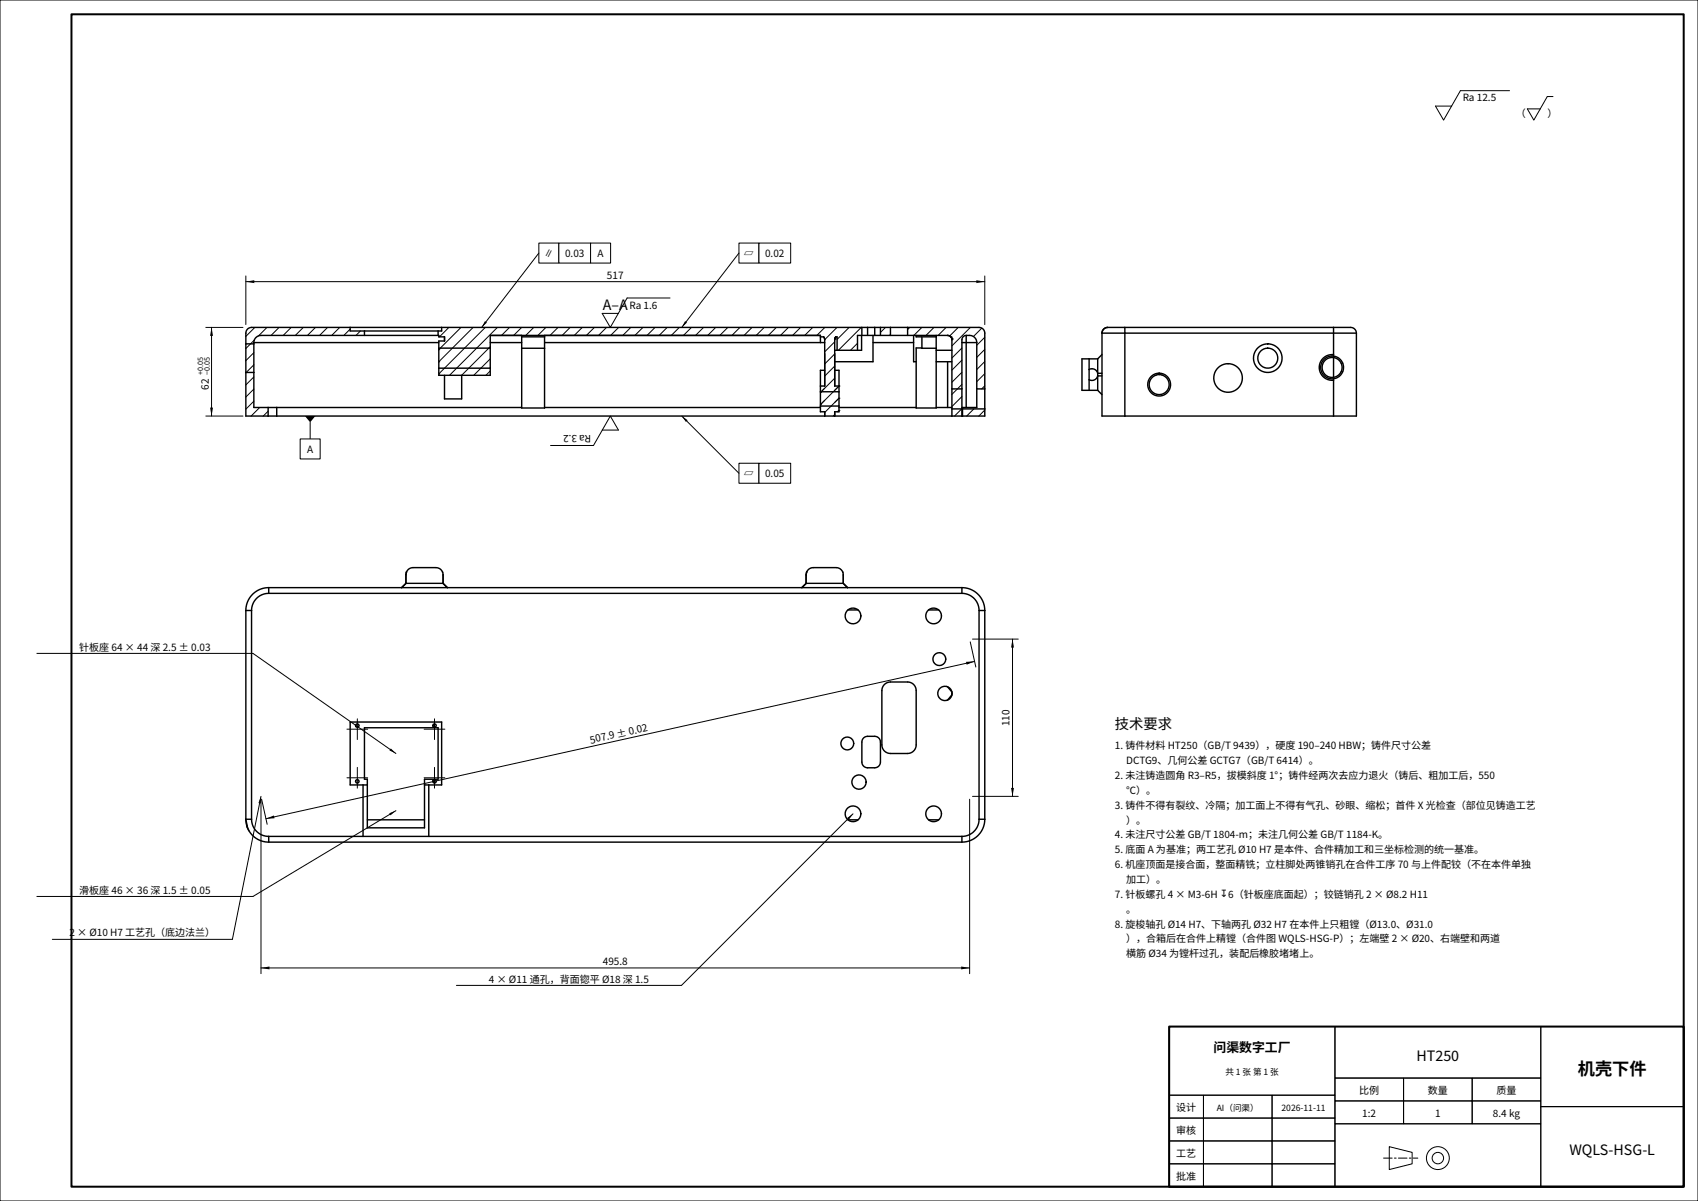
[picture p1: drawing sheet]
<svg xmlns="http://www.w3.org/2000/svg" width="594mm" height="420mm" viewBox="0 0 594 420" stroke-linecap="round" stroke-linejoin="round" font-family="sans-serif">
<path d="M0 0h594v420h-594z" fill="#fff" stroke="#000" stroke-width=".35"/>
<path d="M25 5h564v410h-564zM409 359h180v56h-180z" fill="none" stroke="#000" stroke-width=".7"/>
<g fill="none" stroke="#000" stroke-width=".35">
<path d="M86 96.5v17M86 98.5h258.5M344.5 96.5v17M72 114.5h13M74 114.5v31M153.5 122.3h.1M153.5 126.5h.1M153.5 130.8h.1M287 137.3h.1M293.5 135h.1M293.5 139.2h.1M72 145.5h13"/>
<path d="M108.5 147.7v5.8M287 141.5h.1M293.5 143.5h.1M409 359h58v24h-58zM467 359h72v18h-72zM539 359h50v28h-50zM467 377h24v8h-24zM491 377h24v8h-24zM515 377h24v8h-24zM409 383h12v8h-12zM409 391h12v8h-12zM409 399h12v8h-12z"/>
<path d="M421 383h24v8h-24zM421 391h24v8h-24zM421 399h24v8h-24zM445 383h22v8h-22zM445 391h22v8h-22zM445 399h22v8h-22zM467 385h24v8h-24zM467 393h72v22h-72zM491 385h24v8h-24zM515 385h24v8h-24zM539 387h50v28h-50zM409 407h12v8h-12z"/>
<path d="M421 407h24v8h-24zM445 407h22v8h-22zM486 401l8 2v4l-8 2z"/>
<circle cx="503" cy="405" r="4"/>
<circle cx="503" cy="405" r="2"/>
</g>
<path d="M484 405h12" fill="none" stroke="#000" stroke-width=".35" stroke-dasharray="3 .8 .6 .8"/>
<g fill="#000" stroke="#000" stroke-width=".35">
<path d="M89.1 114.5l-3.1 3.1zM90.4 117.5l3-3zM94.8 117.3l2.8-2.8zM101.9 114.5l-2.8 2.8zM103.3 117.3l2.8-2.8zM110.4 114.5l-2.8 2.8zM114.6 114.5l-2.8 2.8zM116 117.3l2.8-2.8zM122.5 115.1l-2.2 2.2zM124.5 117.3l1.6-1.6zM157 114.5l-3.3 3.3zM175.4 117.3l2.8-2.8z"/>
<path d="M182.5 114.5l-2.8 2.8zM183.9 117.3l2.8-2.8zM191 114.5l-2.8 2.8zM195.2 114.5l-2.8 2.8zM196.7 117.3l2.8-2.8zM203.7 114.5l-2.8 2.8zM207.9 114.5l-2.8 2.8zM209.4 117.3l2.8-2.8zM216.4 114.5l-2.8 2.8zM217.9 117.3l2.8-2.8zM222.1 117.3l2.8-2.8zM229.2 114.5l-2.8 2.8z"/>
<path d="M230.6 117.3l2.8-2.8zM237.6 114.5l-2.8 2.8zM241.9 114.5l-2.8 2.8zM243.3 117.3l2.8-2.8zM250.4 114.5l-2.8 2.8zM254.6 114.5l-2.8 2.8zM256.1 117.3l2.8-2.8zM263.1 114.5l-2.8 2.8zM264.5 117.3l2.8-2.8zM271.6 114.5l-2.8 2.8zM275.8 114.5l-2.8 2.8zM277.3 117.3l2.8-2.8z"/>
<path d="M284.3 114.5l-2.8 2.8zM288.6 114.5l-2.8 2.8zM292.8 114.5l-4.3 4.3zM292.8 118.7l4.2-4.2zM308 116.3l1.8-1.8zM311.2 117.3l.3-.3zM317.5 115.2l.7-.7zM322.5 114.5l-2.8 2.8zM323.9 117.3l2.8-2.8zM331 114.5l-2.8 2.8zM335.2 114.5l-3 3zM340.5 117.7l3-2.9z"/>
<path d="M86.1 130.2l-.1 .2zM86 134.6l2.8-2.8zM86 138.9l2.8-2.8zM86 121.9l1.6-1.6zM88.8 123.3l-2.8 2.8zM86.1 130.2l2.7-2.6zM89 118.9l-1.4 1.4zM153.5 130.8l2-2zM153.5 122.3l.5-.6zM153.5 126.5l4.8-4.8zM161.3 114.5l-7.3 7.2zM162.5 121.7l-7 7.1z"/>
<path d="M157.2 131.2l2.6-2.4zM158.3 121.7l7.2-7.2zM166.7 121.7l-6.9 7.1zM161.5 131.2l2.5-2.4zM162.5 121.7l7.3-7.2zM164 128.8l7-7.1zM165.7 131.2l2.5-2.4zM166.7 121.7l7.3-7.2zM168.2 128.8l3.3-3.3zM170 131.2l1.5-1.5zM171 121.7l.5-.5zM287 137.3l1.5-1.5z"/>
<path d="M287 137.3l.3-.3zM292 132.3l-4.7 4.7zM288.5 123l3.5-3.5zM288.5 127.3l3.5-3.5zM292 128l-3.5 3.5zM293.5 135l-2 2zM293.5 135l-1.5 1.5zM293.3 122.5l8-8zM297.5 122.5l2.5-2.4zM333 137.9l1.9-1.9zM339.5 114.5l-6.5 6.5zM333 125.2l3.5-3.5z"/>
<path d="M333 129.4l3.5-3.5zM336.5 130.2l-3.5 3.5zM336.5 134.4l-1.6 1.6zM344.5 117.9l-2.8 2.8zM341.7 125l2.8-2.8zM341.7 129.2l2.8-2.8zM341.7 133.5l2.8-2.8zM344.5 134.9l-1.1 1.1zM86 143.1l2.8-2.8zM87.8 145.5l3-3zM92.1 145.5l1.7-1.7zM287 141.5l1.5-1.5z"/>
<path d="M287 141.5l4.5-4.5zM288.5 144.2l2.2-2.2zM290.7 142l2.8-2.8zM292 145l-.5 .5zM292 140.7l1.5-1.5zM293 144l.5-.5zM336.5 138.7l-3.5 3.5zM333.9 145.5l2.5-2.5zM338.2 145.5l2.5-2.5zM344.5 143.4l-2.1 2.1z"/>
</g>
<g fill="none" stroke="#000" stroke-width=".5">
<path d="M86.8 114.9l1.2-.4h254.9l1.2 .8 .4 1.2v29h-258.5v-29l.2-.9zM88.8 119.8a2.5 2.5 0 0 1 2.5-2.5h62.2v.5h2v1.4h-2v12h18v-13.9h115.5v2.5M88.8 119.8v22.7h93.7M88.8 119.8h64.7M122.5 114.5v1.2h32v-1.2M127.5 115.7v1.6M153.3 115.7v1.6M171.5 119.8h11M182.5 117.8h8M182.5 117.3v25.4h8v-25.4M190.5 119.8h98M287 117.8h1.1l.4 1v16.2h-1.5"/>
<path d="M292 118.8v16.2h1.5M292 118.6h.1M292.1 118.4l-.1 .1M292.1 118.2h.1M292.4 117.8l-.4 1M292.4 117.8l-.2 .3M292.4 117.8h.4v4.7M301.4 117.3v5.2h-9.4M301.5 114.5v2.8M303.5 114.5v2.8M305.4 117.3v9.2h-13.4M305.4 119.8h14.2"/>
<path d="M306 114.5v2.8M308 114.5v2.8M311.5 114.5v2.8M317.5 114.5v2.8M319.6 117.3v9.2h.9M320.5 117.3v.5h7M322.5 117.8v4h5M327.5 117.3v25.4h-7v-21h2M331.8 117.3h.1M331.9 117.4h.1M332.1 117.4l.1 .1M332.3 117.5l.1 .1"/>
<path d="M332.5 117.7h.1M332.6 117.8l.1 .1M332.8 118h.1M332.9 118.2v.1M332.9 118.4h.1M333 118.5v.1M333 118.7v26.8M333 118.7v.1M333 118.8l-.4-1.1-1-.4h-31.6v5.2M336.5 119.8h5.2M338 117.3l-1.1 .4-.4 1.1v26.7M338 117.3a2.81 2.81 0 0 1 3.7 2.5"/>
<path d="M338 117.3v25.2M341.7 119.8v22.7h-5.2M385.5 116.5l.4-1.2 .7-.6 .9-.2h85l.9 .2 .7 .6 .4 1.2M385.5 116.5v29h89v-29M385.5 116.5h89M393.5 114.5v31M466.5 114.5v31M86 130.2h2.8M86 120.3h2.8M153.5 128.8h18M153.5 121.7h18M155.5 131.2v8.3h6v-8.3"/>
<path d="M182.5 121.8h8M287 137h6.5M288.5 129.5h-1.5v14.5h1.5v1.5M292 129.5h1.5v14.5h-1.5v1.5M327.5 126.5h5.5M327.5 122.5h5.5M331.5 126.5v16M333 136h3.5M341.7 136h2.8M381 129.2a2.05 2.05 0 0 1 3 1.3h1.5M381 125.5v11M384 136.5l1.5 1.5"/>
<path d="M384 125.5v11M384 125.5h-5.5v11h5.5M385.5 131.4h-1.5a2.05 2.05 0 0 1-3 1.4M385.5 124l-1.5 1.5M466.5 124a4.5 4.5 0 0 0-5 4.5 4.5 4.5 0 0 0 5 4.5M93.8 142.5v3M96.8 142.5v3M190.5 142.5h96.5M287 142h6.5M293.5 142.5h27M327.5 142.5h5.5M333 143h3.5"/>
<path d="M336.7 142.5v3M336.7 143h7.8M154.8 200l.1 .2M294.8 200l.1 .2M86 213.5v73M86 213.5h2M88 213.5v73M94 205.5a8 8 0 0 0-8 8M94 207.5a6 6 0 0 0-6 6M94 205.5h242.5M94 205.5v2M94 207.5h242.5"/>
<path d="M142 201a2.5 2.5 0 0 1 2.5-2.5h8a2.5 2.5 0 0 1 2.5 2.5v3M142 204l-1.5 1.5M142 201v3M142 204h13M142.1 200.2l.1-.2-.2 1M155 204l1.5 1.5M282 201a2.5 2.5 0 0 1 2.5-2.5h8a2.5 2.5 0 0 1 2.5 2.5v3M282 204l-1.5 1.5M282 201v3M282 204h13M282.1 200.2l.1-.2-.2 1M295 204l1.5 1.5"/>
<path d="M296.6 213.3h3.6M324.8 213.3h3.6M336.5 205.5a8 8 0 0 1 8 8M336.5 207.5a6 6 0 0 1 6 6M336.5 205.5v2M342.5 213.5h2M342.5 213.5v73M344.5 213.5v73M309.2 239.6l.8-.7 1-.4h6.5a3 3 0 0 1 3 3v19a3 3 0 0 1-3 3h-6a3 3 0 0 1-3-3v-19l.2-1zM127.5 254.5h25.8v18h-4.8v17h-20v-17h-1zM302.3 257.9l1.2-.4h2.9l.8 .4 .6 .7 .2 .9v7l-.4 1.2-.7 .6-3.8 .2-.8-.4-.6-.7-.2-.9v-7l.2-.9zM331.5 240.2l1.5 1.8v1l-1.5 1.8"/>
<path d="M127 274.5v18M128.5 274.5h-6v-22h32v22h-6M150 274.5v18M86 286.5a8 8 0 0 0 8 8M86 286.5l.7 3.2M86 286.5h2M86.3 288.7v.1M86.5 289.2v.1M86.8 289.9l.3 .6M88 286.5a6 6 0 0 0 6 6M94 292.5h242.5M94 294.5h242.5"/>
<path d="M94 292.5v2M128.5 286.7h20M296.6 286.7h3.6M324.8 286.7h3.6M336.5 292.5v2M342.5 286.5a6 6 0 0 1-6 6M342.5 286.5h2M344.5 286.5a8 8 0 0 1-8 8"/>
<circle cx="405.5" cy="134.5" r="3.5"/>
<circle cx="405.5" cy="134.5" r="4"/>
<circle cx="429.6" cy="132.2" r="5"/>
<circle cx="443.5" cy="125.2" r="3.5"/>
<circle cx="443.5" cy="125.2" r="5"/>
<circle cx="466" cy="128.5" r="3.5"/>
<circle cx="466" cy="128.5" r="4"/>
<circle cx="298.4" cy="215.4" r="2.75"/>
<circle cx="326.6" cy="215.4" r="2.75"/>
<circle cx="328.6" cy="230.5" r="2.25"/>
<circle cx="125" cy="253.7" r=".62"/>
<circle cx="152" cy="253.7" r=".62"/>
<circle cx="296.4" cy="260" r="2.25"/>
<circle cx="330.5" cy="242.5" r="2.5"/>
<circle cx="125" cy="273.3" r=".62"/>
<circle cx="152" cy="273.3" r=".62"/>
<circle cx="300.5" cy="273.5" r="2.5"/>
<circle cx="298.4" cy="284.6" r="2.75"/>
<circle cx="326.6" cy="284.6" r="2.75"/>
</g>
<g fill="#000">
<path d="M86 98.5l3-.5v1zM341.5 98l3 .5-3 .5zM74 114.5l.5 3h-1zM73.5 142.5h1l-.5 3zM106.7 145.5h3.6l-1.8 2.2z"/>
<circle cx="292.1" cy="118.2" r=".25"/>
<circle cx="332.7" cy="117.9" r=".25"/>
<circle cx="332.9" cy="118.4" r=".25"/>
<circle cx="333" cy="118.7" r=".25"/>
</g>
<g fill="#fff" stroke="#000" stroke-width=".35">
<path d="M105 153.5h7v7h-7z"/>
<path d="M188.5 85h7v7h-7z"/>
<path d="M195.5 85h11.1v7h-11.1z"/>
<path d="M206.6 85h7v7h-7z"/>
</g>
<path d="M188.5 88.5l-20 26z" fill="#000" stroke="#000" stroke-width=".35"/>
<path d="M169.7 112.3l.6 .5-1.8 1.7z" fill="#000"/>
<g fill="#fff" stroke="#000" stroke-width=".35">
<path d="M258.5 85h7v7h-7z"/>
<path d="M265.5 85h11.1v7h-11.1z"/>
</g>
<path d="M258.5 88.5l-20 26z" fill="#000" stroke="#000" stroke-width=".35"/>
<path d="M239.7 112.3l.6 .5-1.8 1.7z" fill="#000"/>
<g fill="#fff" stroke="#000" stroke-width=".35">
<path d="M258.5 162h7v7h-7z"/>
<path d="M265.5 162h11.1v7h-11.1z"/>
</g>
<path d="M238.5 145.5l20 20zM339.4 224.5l2 8.8zM91.3 278.5l-10 50zM91.5 279.5l2 8.8zM88.5 228.5l50 35zM93 286.3l247.9-55zM88.5 313.5l50-30zM298.4 284.6l-60 60z" fill="#000" stroke="#000" stroke-width=".35"/>
<path d="M238.5 145.5l2 1.4-.6 .6zM337.9 231.5l3-.2-2.7 1.1zM354.2 223.5l.5 3h-1zM91.3 278.5l-.1 2.5-.8-.2zM136.7 261.7l1.8 1.8-2.3-1.1zM353.7 275.5h1l-.5 3zM93 286.3l2.8-1.1 .2 1zM136.2 284.4l2.3-.9-1.9 1.6zM296.4 286l2-1.4-1.4 2zM91.3 338.5l3-.5v1zM336.2 338l3 .5-3 .5z" fill="#000"/>
<g fill="none" stroke="#000" stroke-width=".35">
<path d="M528.1 31.7h-17.2l-5.9 10.3-2.8-4.9h5.6M543.3 33.8h-2l-4.7 8.2-2.3-3.9h4.5M234.4 104.2h-15l-5.9 10.3-2.8-4.9h5.6M210.7 150.4h5.6l-2.8-4.9-5.9 10.3h-15M12.9 228.5h75.6M340.2 223.5h16M354.2 223.5v55M91.3 279.5v61M339.2 279.5v61M340.2 278.5h16M12.9 313.5h75.6M18.3 328.5h63"/>
<path d="M91.3 338.5h247.9M159.6 344.6h78.8"/>
</g>
<path d="M121.4 255h7.2M125 251.4v7.2M148.4 255h7.2M152 251.4v7.2M121.4 272h7.2M125 268.4v7.2M148.4 272h7.2M152 268.4v7.2" fill="none" stroke="#000" stroke-width=".35" stroke-dasharray="8 1.5 1 1.5"/>
<text font-size="6" x="552" y="376">机壳下件</text>
<g font-size="5">
<text x="210.9" y="108.5">A–A</text>
<text x="390" y="255">技术要求</text>
<text x="495.5" y="371">HT250</text>
<text x="549" y="404">WQLS-HSG-L</text>
</g>
<text font-size="4.5" x="424.5" y="368">问渠数字工厂</text>
<g font-size="3.5">
<text x="511.7" y="35.4">Ra 12.5</text>
<text x="530.3" y="41">（</text>
<text x="541.3" y="41">）</text>
<text x="190.3" y="89.8">∥</text>
<text x="197.7" y="89.8">0.03</text>
<text x="209" y="89.8">A</text>
<text x="260.3" y="89.8">▱</text>
<text x="267.6" y="89.8">0.02</text>
<text x="212.3" y="97.5">517</text>
<text x="220.2" y="107.9">Ra 1.6</text>
<text x="73" y="136.3" transform="rotate(-90 73 136.3)">62</text>
<text x="206.8" y="152.1" transform="rotate(180 206.8 152.1)">Ra 3.2</text>
<text x="107.4" y="158.3">A</text>
<text x="260.3" y="166.8">▱</text>
<text x="267.6" y="166.8">0.05</text>
<text x="27.7" y="227.5">针板座 64 × 44 深 2.5 ± 0.03</text>
<text x="353.2" y="253.9" transform="rotate(-90 353.2 253.9)">110</text>
<text x="206.7" y="260.1" transform="rotate(-13 206.7 260.1)">507.9 ± 0.02</text>
<text x="390" y="262">1. 铸件材料 HT250（GB/T 9439），硬度 190–240 HBW；铸件尺寸公差</text>
<text x="394" y="267.2">DCTG9、几何公差 GCTG7（GB/T 6414）。</text>
<text x="390" y="272.4">2. 未注铸造圆角 R3–R5，拔模斜度 1°；铸件经两次去应力退火（铸后、粗加工后，550</text>
<text x="394" y="277.6">℃）。</text>
<text x="390" y="282.8">3. 铸件不得有裂纹、冷隔；加工面上不得有气孔、砂眼、缩松；首件 X 光检查（部位见铸造工艺</text>
<text x="390" y="293.2">4. 未注尺寸公差 GB/T 1804-m；未注几何公差 GB/T 1184-K。</text>
<text x="394" y="288">）。</text>
<text x="390" y="298.4">5. 底面 A 为基准；两工艺孔 Ø10 H7 是本件、合件精加工和三坐标检测的统一基准。</text>
<text x="390" y="303.6">6. 机座顶面是接合面，整面精铣；立柱脚处两锥销孔在合件工序 70 与上件配铰（不在本件单独</text>
<text x="394" y="308.8">加工）。</text>
<text x="27.7" y="312.5">滑板座 46 × 36 深 1.5 ± 0.05</text>
<text x="390" y="314">7. 针板螺孔 4 × M3-6H ↧6（针板座底面起）；铰链销孔 2 × Ø8.2 H11</text>
<text x="394" y="319.2">。</text>
<text x="24.3" y="327.5">2 × Ø10 H7 工艺孔（底边法兰）</text>
<text x="390" y="324.4">8. 旋梭轴孔 Ø14 H7、下轴两孔 Ø32 H7 在本件上只粗镗（Ø13.0、Ø31.0</text>
<text x="394" y="329.6">），合箱后在合件上精镗（合件图 WQLS-HSG-P）；左端壁 2 × Ø20、右端壁和两道</text>
<text x="394" y="334.8">横筋 Ø34 为镗杆过孔，装配后橡胶堵堵上。</text>
<text x="210.9" y="337.5">495.8</text>
<text x="171" y="343.6">4 × Ø11 通孔，背面锪平 Ø18 深 1.5</text>
<text x="475.5" y="382.5">比例</text>
<text x="499.5" y="382.5">数量</text>
<text x="523.5" y="382.5">质量</text>
<text x="411.5" y="388.5">设计</text>
<text x="476.6" y="390.5">1:2</text>
<text x="502" y="390.5">1</text>
<text x="522.2" y="390.5">8.4 kg</text>
<text x="411.5" y="396.5">审核</text>
<text x="411.5" y="404.5">工艺</text>
<text x="411.5" y="412.5">批准</text>
</g>
<g font-size="3">
<text x="428.7" y="376">共 1 张 第 1 张</text>
<text x="425.7" y="388.5">AI（问渠）</text>
<text x="448.3" y="388.5">2026-11-11</text>
</g>
<g font-size="2.5">
<text x="71.1" y="131.3" transform="rotate(-90 71.1 131.3)">+0.05</text>
<text x="73.4" y="131.3" transform="rotate(-90 73.4 131.3)">−0.05</text>
</g>
</svg>
